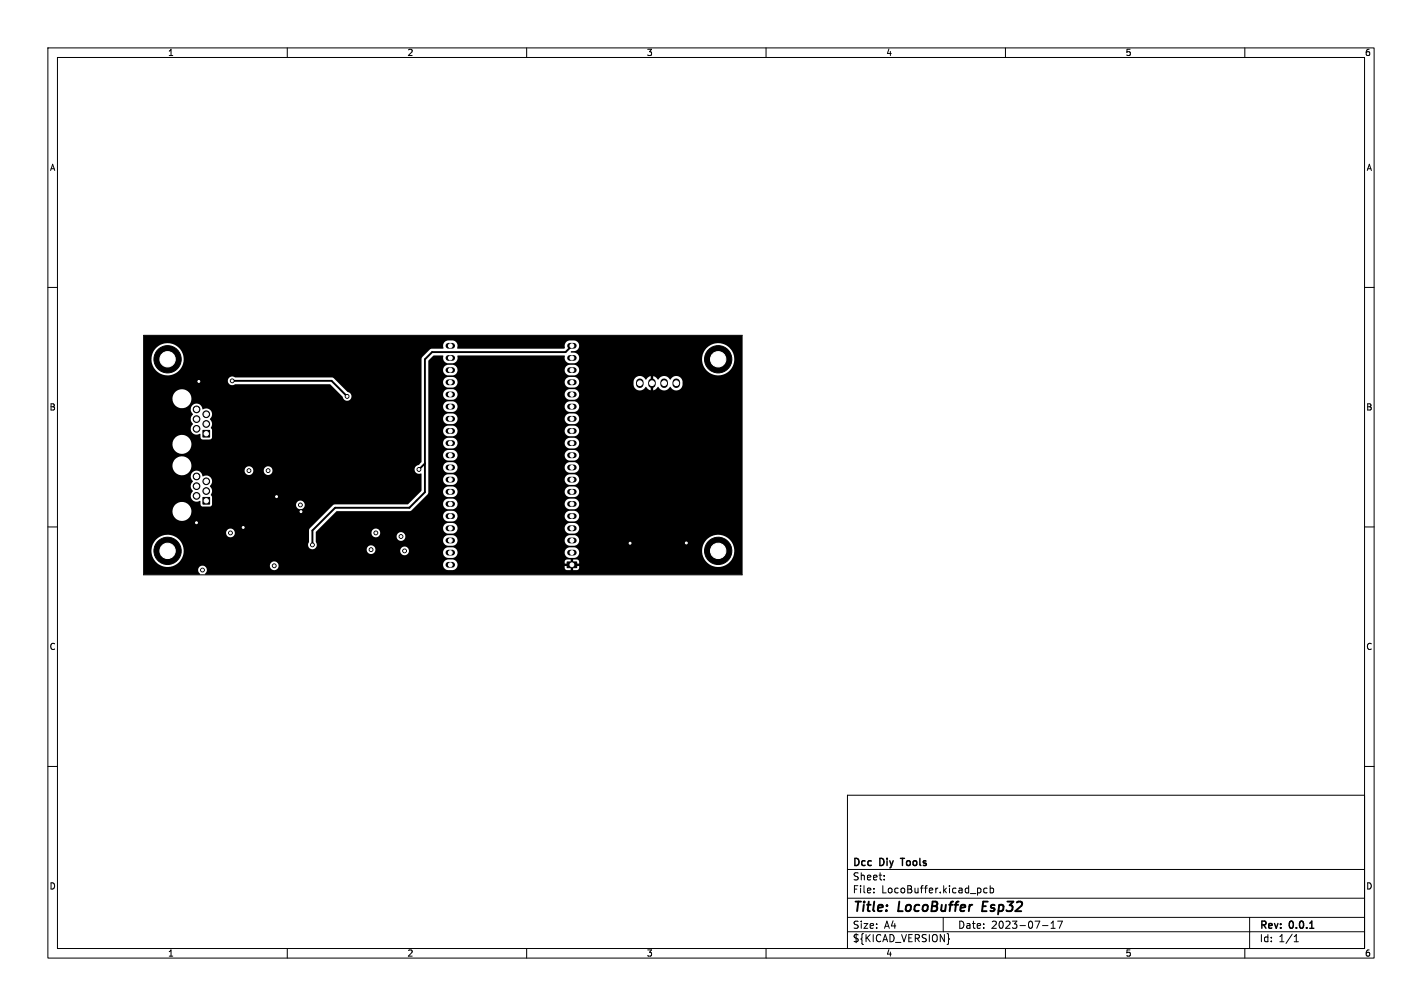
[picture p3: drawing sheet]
<svg xmlns="http://www.w3.org/2000/svg" width="297mm" height="210mm" viewBox="0 0 297 210" stroke-linecap="round" stroke-linejoin="round" font-family="sans-serif">
<g fill="none" stroke="#000" stroke-width=".21">
<path d="M10 10h277v190h-277zM12 12h273v186h-273zM60 10v2M110 10v2M160 10v2M210 10v2M260 10v2M10 60h2M285 60h2M30 70h125v50h-125zM10 110h2M285 110h2"/>
<path d="M10 160h2M285 160h2M177 166h108v32h-108zM60 198v2M110 198v2M160 198v2M177 194.5h108M177 191.5h108M177 187.5h108M177 181.5h108M182.5 186.3v.1M182.5 185.5v.1"/>
<path d="M184.7 183.6v.1M184.7 182.8v.1M197 191.5v3M198.1 195.8l.2 .2-.2 .2M204.8 185.5v.8M206.2 185.5l-.5-.1-.2 .3 .1 .6h.6M206.8 185.5l.4-.1 .3 .3-.1 .6h-.6M206.8 184.9v1.5M210 198v2M217.7 193.2h1.2M219.5 193.8h.9M219.5 192.7l.5-.4v1.5"/>
<path d="M220.9 192.3h1l-.7 1.5M260 198v2M261 191.5v6.5M270.3 196.6h.9M270.3 195.5l.4-.4v1.5"/>
</g>
<path d="M188.1 179.2h.8M273.6 193.8h.8" fill="none" stroke="#000" stroke-width=".3"/>
<path d="M48.5 79.5h20.8l3.2 3.2M119.5 72.2l-1.4 1.3h-27.8l-1.6 1.5v27.8l-3.2 3.2h-15.5l-4.7 4.8v3M88.7 96.8l-1.2 1.2M205.4 188.2l-.3 2h1" fill="none" stroke="#000" stroke-width=".4"/>
<g fill="#000" stroke="#000" stroke-width=".21">
<path d="M42.4 89.8h1.4v1.4h-1.4zM42.4 103.8h1.4v1.4h-1.4zM118.5 117.3h2v1.2h-2z"/>
<circle cx="35" cy="75" r="2.85"/>
<circle cx="41.5" cy="79.6" r=".4"/>
<circle cx="48.5" cy="79.5" r=".4"/>
<circle cx="150" cy="75" r="2.85"/>
<circle cx="41" cy="87.5" r=".7"/>
<circle cx="41" cy="99.5" r=".7"/>
<circle cx="41" cy="85.5" r=".7"/>
<circle cx="41" cy="89.5" r=".7"/>
<circle cx="43.1" cy="88.5" r=".7"/>
<circle cx="43.1" cy="86.5" r=".7"/>
<circle cx="52" cy="98.3" r=".4"/>
<circle cx="56" cy="98.3" r=".4"/>
<circle cx="72.5" cy="82.8" r=".4"/>
<circle cx="87.5" cy="98" r=".4"/>
<circle cx="35" cy="115" r="2.85"/>
<circle cx="41" cy="109.1" r=".4"/>
<circle cx="41" cy="101.5" r=".7"/>
<circle cx="41" cy="103.5" r=".7"/>
<circle cx="42.3" cy="119" r=".4"/>
<circle cx="43.1" cy="102.5" r=".7"/>
<circle cx="43.1" cy="100.5" r=".7"/>
<circle cx="48.1" cy="111.3" r=".4"/>
<circle cx="50.8" cy="110.1" r=".4"/>
<circle cx="57.3" cy="118.1" r=".4"/>
<circle cx="57.8" cy="103.7" r=".4"/>
<circle cx="62.7" cy="105.4" r=".4"/>
<circle cx="62.9" cy="106.8" r=".4"/>
<circle cx="65.2" cy="113.8" r=".4"/>
<circle cx="77.5" cy="114.8" r=".4"/>
<circle cx="78.5" cy="111.2" r=".4"/>
<circle cx="83.8" cy="112" r=".4"/>
<circle cx="84.5" cy="115" r=".4"/>
<circle cx="131.6" cy="113.4" r=".4"/>
<circle cx="143.3" cy="113.4" r=".4"/>
<circle cx="150" cy="115" r="2.85"/>
</g>
<g fill="none" stroke="#000" stroke-width="1.2">
<path d="M93.7 79.8h.7M93.7 77.3h.7M93.7 74.7h.8M93.7 72.2h.8M119.1 79.8h.7M119.1 77.3h.7M119.1 74.7h.7M119.1 72.2h.7M93.7 97.6h.7M93.7 95h.7M93.7 92.5h.7M93.7 90h.7"/>
<path d="M93.7 87.4h.7M93.7 84.9h.7M93.7 82.3h.7M119.1 97.6h.7M119.1 95h.7M119.1 92.5h.7M119.1 90h.7M119.1 87.4h.7M119.1 84.9h.7M119.1 82.3h.7M93.7 115.4h.7M93.7 112.8h.7"/>
<path d="M93.7 110.3h.7M93.7 107.7h.7M93.7 105.2h.7M93.7 102.7h.7M93.7 100.1h.7M93.7 117.9h.7M119.1 115.4h.7M119.1 112.8h.7M119.1 110.3h.7M119.1 107.7h.7M119.1 105.2h.7M119.1 102.7h.7"/>
<path d="M119.1 100.1h.7"/>
</g>
<path d="M133.6 79.8v.4M136.2 79.8v.4M138.7 79.8v.4M141.2 79.8v.4" fill="none" stroke="#000" stroke-width="1.6"/>
<path d="M30 70.1h125l-.1 49.9h-112l-.1-.3a.91 .91 0 0 0 .4-.9 .91 .91 0 0 0-.7-.7h13.9v.2a.91 .91 0 0 0 1.1 .7 .91 .91 0 0 0 .6-1.1h34.4l.2 .6 .3 .3a1.82 1.82 0 0 0 1.5 .2l.6-.2 .3-.2h22.5l.4 .4h.9v-.6l.1-.1h.4v.7h.8l.4-.3 .1-.5-1.1-.1-.1-.4 1.2-.1v-.3l-.4-.5h-.9v.7h-.4l-.1-.7-1 .1-.3 .3v.4l1.1 .1 .1 .4-1.2 .1v.4l-22.5-.1a1.11 1.11 0 0 0-.8-1.7h-1.2l-.4 .2-.4 .4-.1 .5h-34.4a.91 .91 0 0 0-1-.7 .91 .91 0 0 0-.7 .9h-14a.97 .97 0 0 0-1 .7 .97 .97 0 0 0 .4 1.1l-11.7 .1-.1-5h1.6l.1 .4a3.4 3.4 0 0 0 3.6 2.9 3.4 3.4 0 0 0 3-3.5h38.3v.1a.91 .91 0 0 0 .9 .8 .91 .91 0 0 0 .9-.7h5.2v.2a.91 .91 0 0 0 .8 .7 .91 .91 0 0 0 1-.6h7.1l.2 .6 .3 .3a1.82 1.82 0 0 0 1.5 .3 1.1 1.1 0 0 0 1.1-1.2h22.3l.2 .6 .3 .3a1.82 1.82 0 0 0 1.5 .3 1.11 1.11 0 0 0 1-1.5h25.7l.1 .4a3.4 3.4 0 0 0 5.2 2.4 3.4 3.4 0 0 0-.3-5.8 3.4 3.4 0 0 0-5 3h-25.7l-.4-.5a1.82 1.82 0 0 0-1.5-.2 1.11 1.11 0 0 0-1.1 1h-22.3v-.1a1.13 1.13 0 0 0-1-.9h-1.2l-.4 .1-.4 .5-.1 .4h-7.1a.91 .91 0 0 0-.7-1.2 .91 .91 0 0 0-1.1 .9l-5.2-.1a.91 .91 0 0 0-.8-1.1 .91 .91 0 0 0-1 1h-38.3l-.2-1h26.2a.92 .92 0 0 0 1.3 .8 .92 .92 0 0 0 .4-1.5v-1.9h11.6a.91 .91 0 0 0 1.4 .8h3.8l.1 .2a.91 .91 0 0 0 1.3 .6h8.3l.2 .6 .3 .3a1.82 1.82 0 0 0 1.5 .2 1.1 1.1 0 0 0 1.1-1.1h22.3l.2 .6 .3 .3a1.82 1.82 0 0 0 1.5 .2 1.11 1.11 0 0 0 1.1-1.1 1.11 1.11 0 0 0-1-1.1h-1.2l-.4 .2-.4 .5-.1 .4h-22.3l-.2-.5-.4-.5-1.4-.1a1.11 1.11 0 0 0-1.1 1.1h-8.3l.2-.1a.91 .91 0 0 0-.3-1.5 .91 .91 0 0 0-1.3 .8h-3.8l.1-.1a.91 .91 0 0 0-.2-1.5 .91 .91 0 0 0-1.3 .8h-11.6v-.1l.8-.9h25.7a1.11 1.11 0 0 0 1 1.2h1.2a1.1 1.1 0 0 0 .9-1.2h22.3l.2 .6 .3 .4a1.82 1.82 0 0 0 1.5 .2 1.11 1.11 0 0 0 1.1-1.1 1.11 1.11 0 0 0-1-1.1h-1.2l-.4 .1-.4 .5-.1 .4h-22.3a1.1 1.1 0 0 0-1-1h-1.2l-.4 .1-.4 .5-.1 .4h-25.7l2.5-2.5h23.2a1.11 1.11 0 0 0 1 1.2l1.2-.1a1.1 1.1 0 0 0 .9-1.1h22.3l.2 .6 .3 .3a1.82 1.82 0 0 0 1.5 .3 1.11 1.11 0 0 0 1.1-1.1 1.11 1.11 0 0 0-1-1.2l-1.2 .1-.4 .1-.4 .5-.1 .4h-22.3v-.1a1.13 1.13 0 0 0-1-1l-1.2 .1-.4 .1-.4 .5-.1 .4h-23.2l1-1h15.2l.5-.2 1.4-1.3h5.1l.2 .6 .3 .3a1.82 1.82 0 0 0 1.5 .2 1.1 1.1 0 0 0 1.1-1.1h22.3l.2 .6 .3 .3a1.82 1.82 0 0 0 1.5 .2 1.11 1.11 0 0 0 1.1-1.1 1.11 1.11 0 0 0-1-1.1h-1.2l-.4 .2-.4 .4-.1 .5h-22.3a1.1 1.1 0 0 0-1-1.1h-1.2l-.4 .2-.4 .4-.1 .5h-5.1l1.9-2 .2-.6h3a1.11 1.11 0 0 0 1 1.2h1.2a1.1 1.1 0 0 0 .9-1.2h22.3l.2 .6 .3 .3a1.82 1.82 0 0 0 1.5 .3 1.11 1.11 0 0 0 1.1-1.1 1.11 1.11 0 0 0-1-1.1h-1.2l-.4 .1-.4 .5-.1 .4h-22.3a1.1 1.1 0 0 0-1-1h-1.2l-.4 .1-.4 .5-.1 .4h-3v-2.5h3a1.11 1.11 0 0 0 1 1.1h1.2a1.12 1.12 0 0 0 .9-1.1h22.3l.2 .6 .3 .3a1.82 1.82 0 0 0 1.5 .2 1.11 1.11 0 0 0 1.1-1.1 1.11 1.11 0 0 0-1-1.1h-1.2l-.4 .2-.4 .5-.1 .4h-22.3v-.1a1.13 1.13 0 0 0-1-1h-1.2l-.4 .2-.4 .5-.1 .4h-3v-2.6h3a1.11 1.11 0 0 0 1 1.2h1.2a1.1 1.1 0 0 0 .9-1.2h22.3l.2 .6 .3 .4a1.82 1.82 0 0 0 1.5 .2 1.11 1.11 0 0 0 1.1-1.1 1.11 1.11 0 0 0-1-1.1h-1.2l-.4 .1-.4 .5-.1 .4h-22.3v-.1a1.13 1.13 0 0 0-1-.9h-1.2l-.4 .1-.4 .5-.1 .4h-3v-2.5h3l.2 .6 .3 .3a1.82 1.82 0 0 0 1.5 .3 1.1 1.1 0 0 0 1.1-1.2h22.3l.2 .6 .3 .3a1.82 1.82 0 0 0 1.5 .3 1.11 1.11 0 0 0 1.1-1.1 1.11 1.11 0 0 0-1-1.2l-1.2 .1-.4 .1-.4 .5-.1 .4h-22.3a1.1 1.1 0 0 0-1-1.1l-1.2 .1-.4 .1-.4 .5-.1 .4h-3v-2.5h3a1.11 1.11 0 0 0 1 1.1h1.2a1.1 1.1 0 0 0 .9-1.1h22.3l.2 .6 .3 .3a1.82 1.82 0 0 0 1.5 .2 1.11 1.11 0 0 0 1.1-1.1 1.11 1.11 0 0 0-1-1.1h-1.2l-.4 .2-.4 .4-.1 .5h-22.3a1.1 1.1 0 0 0-1-1.1h-1.2l-.4 .2-.4 .4-.1 .5h-3v-2.6h3a1.11 1.11 0 0 0 1 1.2h1.2a1.12 1.12 0 0 0 .9-1.2h22.3l.2 .6 .3 .3a1.82 1.82 0 0 0 1.5 .3 1.11 1.11 0 0 0 1.1-1.1 1.11 1.11 0 0 0-1-1.1h-1.2l-.4 .1-.4 .5-.1 .4h-22.3a1.1 1.1 0 0 0-1-1h-1.2l-.4 .1-.4 .5-.1 .4h-3v-2.5h3a1.11 1.11 0 0 0 1 1.1h1.2a1.1 1.1 0 0 0 .9-1.1h22.3l.2 .6 .3 .3a1.82 1.82 0 0 0 1.5 .2 1.11 1.11 0 0 0 1.1-1.1 1.11 1.11 0 0 0-1-1.1h-1.2l-.4 .2-.4 .5-.1 .4h-22.3a1.1 1.1 0 0 0-1-1.1h-1.2l-.4 .2-.4 .5-.1 .4h-3v-2.6h3a1.11 1.11 0 0 0 1 1.2h1.2a1.12 1.12 0 0 0 .9-1.2h22.3l.2 .6 .3 .4a1.82 1.82 0 0 0 1.5 .2 1.11 1.11 0 0 0 1.1-1.1 1.11 1.11 0 0 0-1-1.1h-1.2l-.4 .1-.4 .5-.1 .4h-22.3v-.1a1.13 1.13 0 0 0-1-.9h-1.2l-.4 .1-.4 .5-.1 .4h-3v-2.5h3a1.11 1.11 0 0 0 1 1.2l1.2-.1a1.1 1.1 0 0 0 .9-1.1h22.3l.2 .6 .3 .3a1.82 1.82 0 0 0 1.5 .3 1.11 1.11 0 0 0 1.1-1.1 1.11 1.11 0 0 0-1-1.2l-1.2 .1-.4 .1-.4 .5-.1 .4h-22.3a1.1 1.1 0 0 0-1-1.1l-1.2 .1-.4 .1-.4 .5-.1 .4h-3v-2.5h3a1.11 1.11 0 0 0 1 1.1h1.2a1.1 1.1 0 0 0 .9-1.1h22.3v.2a1.12 1.12 0 0 0 1 .9l1.4-.1 .6-.5h11.4v.1a1.37 1.37 0 0 0 1.2 1.1 1.37 1.37 0 0 0 1.4-.8l.4 .5 .6 .3 .1-1h.4v1l1.1-.7a1.39 1.39 0 0 0 1.3 .7 1.39 1.39 0 0 0 1.2-.8 1.39 1.39 0 0 0 1.7 .7 1.39 1.39 0 0 0 .9-1.7 1.36 1.36 0 0 0-1.1-1.2 1.36 1.36 0 0 0-1.5 .8 1.44 1.44 0 0 0-2.6 0l-.4-.5-.6-.3v1h-.5v-1l-1.1 .7a1.32 1.32 0 0 0-1.4-.7 1.32 1.32 0 0 0-1.1 1.2v.6h-11.4a1.11 1.11 0 0 0-.9-1.6h-1.2l-.4 .2-.4 .4-.1 .5h-22.3v-.2a1.13 1.13 0 0 0-1-.9h-1.2l-.4 .2-.4 .4-.1 .5h-3v-2.6h3a1.11 1.11 0 0 0 1 1.2h1.2a1.1 1.1 0 0 0 .9-1.2h22.3l.2 .6 .3 .3a1.82 1.82 0 0 0 1.5 .3 1.11 1.11 0 0 0 1.1-1.1 1.11 1.11 0 0 0-1-1.1h-1.2l-.4 .1-.4 .5-.1 .4h-22.3a1.1 1.1 0 0 0-1-1h-1.2l-.4 .1-.4 .5-.1 .4h-3v-1.9l1-1.1h2l.1 .3a1.11 1.11 0 0 0 .9 1.3h1.2a1.28 1.28 0 0 0 .9-1.6h22.3l.1 .2a1.11 1.11 0 0 0 .9 1.4h1.4l.3-.3 .3-.5h25.7l.1 .4a3.4 3.4 0 0 0 5.2 2.4 3.4 3.4 0 0 0-.3-5.8 3.4 3.4 0 0 0-5 3h-25.7a1.11 1.11 0 0 0-.9-1.4l-.8-.1 .2-.2h.5a1.11 1.11 0 0 0 1.1-1.1 1.11 1.11 0 0 0-1-1.1h-1.2a1.22 1.22 0 0 0-.8 1.6l-.2 .1-22.3-.1a1.17 1.17 0 0 0-.9-1.6h-1.2a1.21 1.21 0 0 0-.8 1.6l-2.7 .2-1.8 1.9-.1 21.6-.6 .7a.94 .94 0 0 0-.7 1.2 .94 .94 0 0 0 1.3 .6v3.6l-2.8 2.8-15.6 .1-5 5-.1 2.7-.2 .7h-26.2v-.2a3.4 3.4 0 0 0-3.8-1.9 3.4 3.4 0 0 0-2.7 3.3h-1.6v-3.7h17.2v.1a.91 .91 0 0 0 1.5 .6 .91 .91 0 0 0-.2-1.6 .91 .91 0 0 0-1.3 .9h-17.2v-4.5h6v.2a1.98 1.98 0 0 0 3.1 1.4 1.98 1.98 0 0 0-.2-3.4 1.98 1.98 0 0 0-2.9 1.8h-6v-5.3h9.8l.5 1.1a1.26 1.26 0 0 0-.2 1.7 1.26 1.26 0 0 0 1.7 .3l.1 .9 .4 .2h1.6l.4-.3h17.5a.91 .91 0 0 0 1.3 .8 .91 .91 0 0 0 .2-1.5 .91 .91 0 0 0-1.5 .5v.2h-17.5v-1.6l-.3-.6a1.37 1.37 0 0 0-.2-1.8 1.26 1.26 0 0 0 .2-1.7 1.26 1.26 0 0 0-1.7-.3 1.2 1.2 0 0 0-1.2-1.1h10v.1a.91 .91 0 0 0 1 .8 .91 .91 0 0 0 .8-.9h2.2v.1a.91 .91 0 0 0 1.5 .6 .91 .91 0 0 0-.2-1.6 .91 .91 0 0 0-1.3 .9h-2.2v-.2a.91 .91 0 0 0-1-.8 .91 .91 0 0 0-.8 1l-10.1-.1a1.28 1.28 0 0 0-1.1 .9 1.28 1.28 0 0 0 .4 1.4l-.3 .4-.2 .6h-9.8v-4.3h6v.3a1.98 1.98 0 0 0 3.1 1.4 1.98 1.98 0 0 0-.2-3.4 1.98 1.98 0 0 0-2.9 1.7h-6v-4.4h6v.2a1.98 1.98 0 0 0 3.1 1.4 1.98 1.98 0 0 0-.2-3.4 1.98 1.98 0 0 0-2.9 1.8h-6v-5.3h9.8l.5 1.1a1.26 1.26 0 0 0-.2 1.7 1.26 1.26 0 0 0 1.7 .3l.1 .7 .2 .4h1.9l.3-.4v-1.6l-.3-.5a1.37 1.37 0 0 0-.2-1.8 1.26 1.26 0 0 0 .2-1.7 1.26 1.26 0 0 0-1.7-.3 1.26 1.26 0 0 0-1.8-1 1.26 1.26 0 0 0-.2 2.1l-.3 .4-.2 .6h-9.8v-4.3h6v.3a1.98 1.98 0 0 0 3.1 1.4 1.98 1.98 0 0 0-.2-3.4 1.98 1.98 0 0 0-2.9 1.7h-6v-3.7h17.6v.2a.94 .94 0 0 0 1.5 .5h19.8l2.7 2.6a.93 .93 0 0 0 .9 .9 .93 .93 0 0 0 .9-.9 .93 .93 0 0 0-.8-1l-2.9-2.8-.4-.2h-20.3a.91 .91 0 0 0-.9-.1 .91 .91 0 0 0-.5 .8h-17.6v-4.5h1.6l.1 .4a3.4 3.4 0 0 0 5.2 2.4 3.4 3.4 0 0 0-.3-5.8 3.4 3.4 0 0 0-5 3h-1.6z" fill="#000"/>
<g fill="#fff" stroke="#fff" stroke-width=".21">
<circle cx="77.5" cy="114.7" r=".2"/>
<circle cx="78.5" cy="111.3" r=".2"/>
<circle cx="83.7" cy="112" r=".2"/>
<circle cx="84.5" cy="115" r=".2"/>
<circle cx="65.2" cy="113.7" r=".2"/>
<circle cx="87.5" cy="98" r=".2"/>
<circle cx="41" cy="109.1" r=".2"/>
<circle cx="50.8" cy="110.1" r=".2"/>
<circle cx="131.6" cy="113.4" r=".2"/>
<circle cx="57.8" cy="103.7" r=".2"/>
<circle cx="41.5" cy="79.6" r=".2"/>
<circle cx="62.9" cy="106.8" r=".2"/>
<circle cx="143.4" cy="113.3" r=".2"/>
<circle cx="42.3" cy="119" r=".2"/>
<circle cx="62.7" cy="105.4" r=".2"/>
<circle cx="57.3" cy="118.1" r=".2"/>
<circle cx="48.1" cy="111.3" r=".2"/>
<circle cx="72.5" cy="82.7" r=".2"/>
<circle cx="48.5" cy="79.5" r=".2"/>
<circle cx="56" cy="98.3" r=".2"/>
<circle cx="52" cy="98.3" r=".2"/>
<circle cx="38" cy="83.2" r="1.72"/>
<circle cx="38" cy="92.8" r="1.72"/>
<circle cx="43.1" cy="90.5" r=".44"/>
<circle cx="41" cy="89.5" r=".44"/>
<circle cx="43.1" cy="88.5" r=".44"/>
<circle cx="41" cy="87.5" r=".44"/>
<circle cx="43.1" cy="86.5" r=".44"/>
<circle cx="41" cy="85.5" r=".44"/>
<circle cx="38" cy="97.2" r="1.72"/>
<circle cx="38" cy="106.8" r="1.72"/>
<circle cx="43.1" cy="104.5" r=".45"/>
<circle cx="41" cy="103.5" r=".45"/>
<circle cx="43.1" cy="102.5" r=".45"/>
<circle cx="41" cy="101.5" r=".45"/>
<circle cx="43.1" cy="100.5" r=".45"/>
<circle cx="41" cy="99.5" r=".45"/>
<circle cx="35" cy="75" r="1.6"/>
<circle cx="35" cy="115" r="1.6"/>
<circle cx="150" cy="115" r="1.6"/>
<circle cx="150" cy="75" r="1.6"/>
<circle cx="119.5" cy="117.9" r=".4"/>
<circle cx="119.5" cy="115.4" r=".4"/>
<circle cx="119.5" cy="112.8" r=".4"/>
<circle cx="119.5" cy="110.3" r=".4"/>
<circle cx="119.5" cy="107.7" r=".4"/>
<circle cx="119.5" cy="105.2" r=".4"/>
<circle cx="119.5" cy="102.7" r=".4"/>
<circle cx="119.5" cy="100.1" r=".4"/>
<circle cx="119.5" cy="97.6" r=".4"/>
<circle cx="119.5" cy="95" r=".4"/>
<circle cx="119.5" cy="92.5" r=".4"/>
<circle cx="119.5" cy="90" r=".4"/>
<circle cx="119.5" cy="87.4" r=".4"/>
<circle cx="119.5" cy="84.9" r=".4"/>
<circle cx="119.5" cy="82.3" r=".4"/>
<circle cx="119.5" cy="79.8" r=".4"/>
<circle cx="119.5" cy="77.3" r=".4"/>
<circle cx="119.5" cy="74.7" r=".4"/>
<circle cx="119.5" cy="72.2" r=".4"/>
<circle cx="94.1" cy="72.2" r=".4"/>
<circle cx="94.1" cy="74.7" r=".4"/>
<circle cx="94.1" cy="77.3" r=".4"/>
<circle cx="94.1" cy="79.8" r=".4"/>
<circle cx="94.1" cy="82.3" r=".4"/>
<circle cx="94.1" cy="84.9" r=".4"/>
<circle cx="94.1" cy="87.4" r=".4"/>
<circle cx="94.1" cy="90" r=".4"/>
<circle cx="94.1" cy="92.5" r=".4"/>
<circle cx="94.1" cy="95" r=".4"/>
<circle cx="94.1" cy="97.6" r=".4"/>
<circle cx="94.1" cy="100.1" r=".4"/>
<circle cx="94.1" cy="102.7" r=".4"/>
<circle cx="94.1" cy="105.2" r=".4"/>
<circle cx="94.1" cy="107.7" r=".4"/>
<circle cx="94.1" cy="110.3" r=".4"/>
<circle cx="94.1" cy="112.8" r=".4"/>
<circle cx="94.1" cy="115.4" r=".4"/>
<circle cx="94.1" cy="117.9" r=".4"/>
<circle cx="133.6" cy="80" r=".5"/>
<circle cx="136.2" cy="80" r=".5"/>
<circle cx="138.7" cy="80" r=".5"/>
<circle cx="141.3" cy="80" r=".5"/>
</g>
<g font-size="2.8">
<text x="178" y="190.9">Title:</text>
<text x="187.7" y="190.9">LocoBuffer</text>
<text x="206" y="190.9">Esp32</text>
</g>
<g font-size="2.1">
<text x="178" y="184">Sheet:</text>
<text x="178" y="181.2">Dcc</text>
<text x="183.8" y="181.2">Diy</text>
<text x="188.9" y="181.2">Tools</text>
<text x="178" y="186.7">File:</text>
<text x="184.1" y="186.7">LocoBuffer.kicad_pcb</text>
<text x="178" y="196.9">${KICAD_VERSION}</text>
<text x="178" y="194.1">Size:</text>
<text x="184.7" y="194.1">A4</text>
<text x="200" y="194.1">Date:</text>
<text x="207" y="194.1">2023-07-17</text>
<text x="263" y="194.3">Rev:</text>
<text x="263" y="196.9">Id:</text>
<text x="267.1" y="196.9">1/1</text>
<text x="269.4" y="194.3">0.0.1</text>
</g>
<g font-size="1.8">
<text x="35" y="11.9">1</text>
<text x="85" y="11.9">2</text>
<text x="135" y="11.9">3</text>
<text x="185" y="11.9">4</text>
<text x="235" y="11.9">5</text>
<text x="285" y="11.9">6</text>
<text x="10.3" y="35.9">A</text>
<text x="285.4" y="35.9">A</text>
<text x="10.3" y="85.9">B</text>
<text x="285.3" y="85.9">B</text>
<text x="10.3" y="135.9">C</text>
<text x="285.3" y="135.9">C</text>
<text x="10.3" y="185.9">D</text>
<text x="285.3" y="185.9">D</text>
<text x="35" y="199.9">1</text>
<text x="85" y="199.9">2</text>
<text x="135" y="199.9">3</text>
<text x="185" y="199.9">4</text>
<text x="235" y="199.9">5</text>
<text x="285" y="199.9">6</text>
</g>
</svg>
